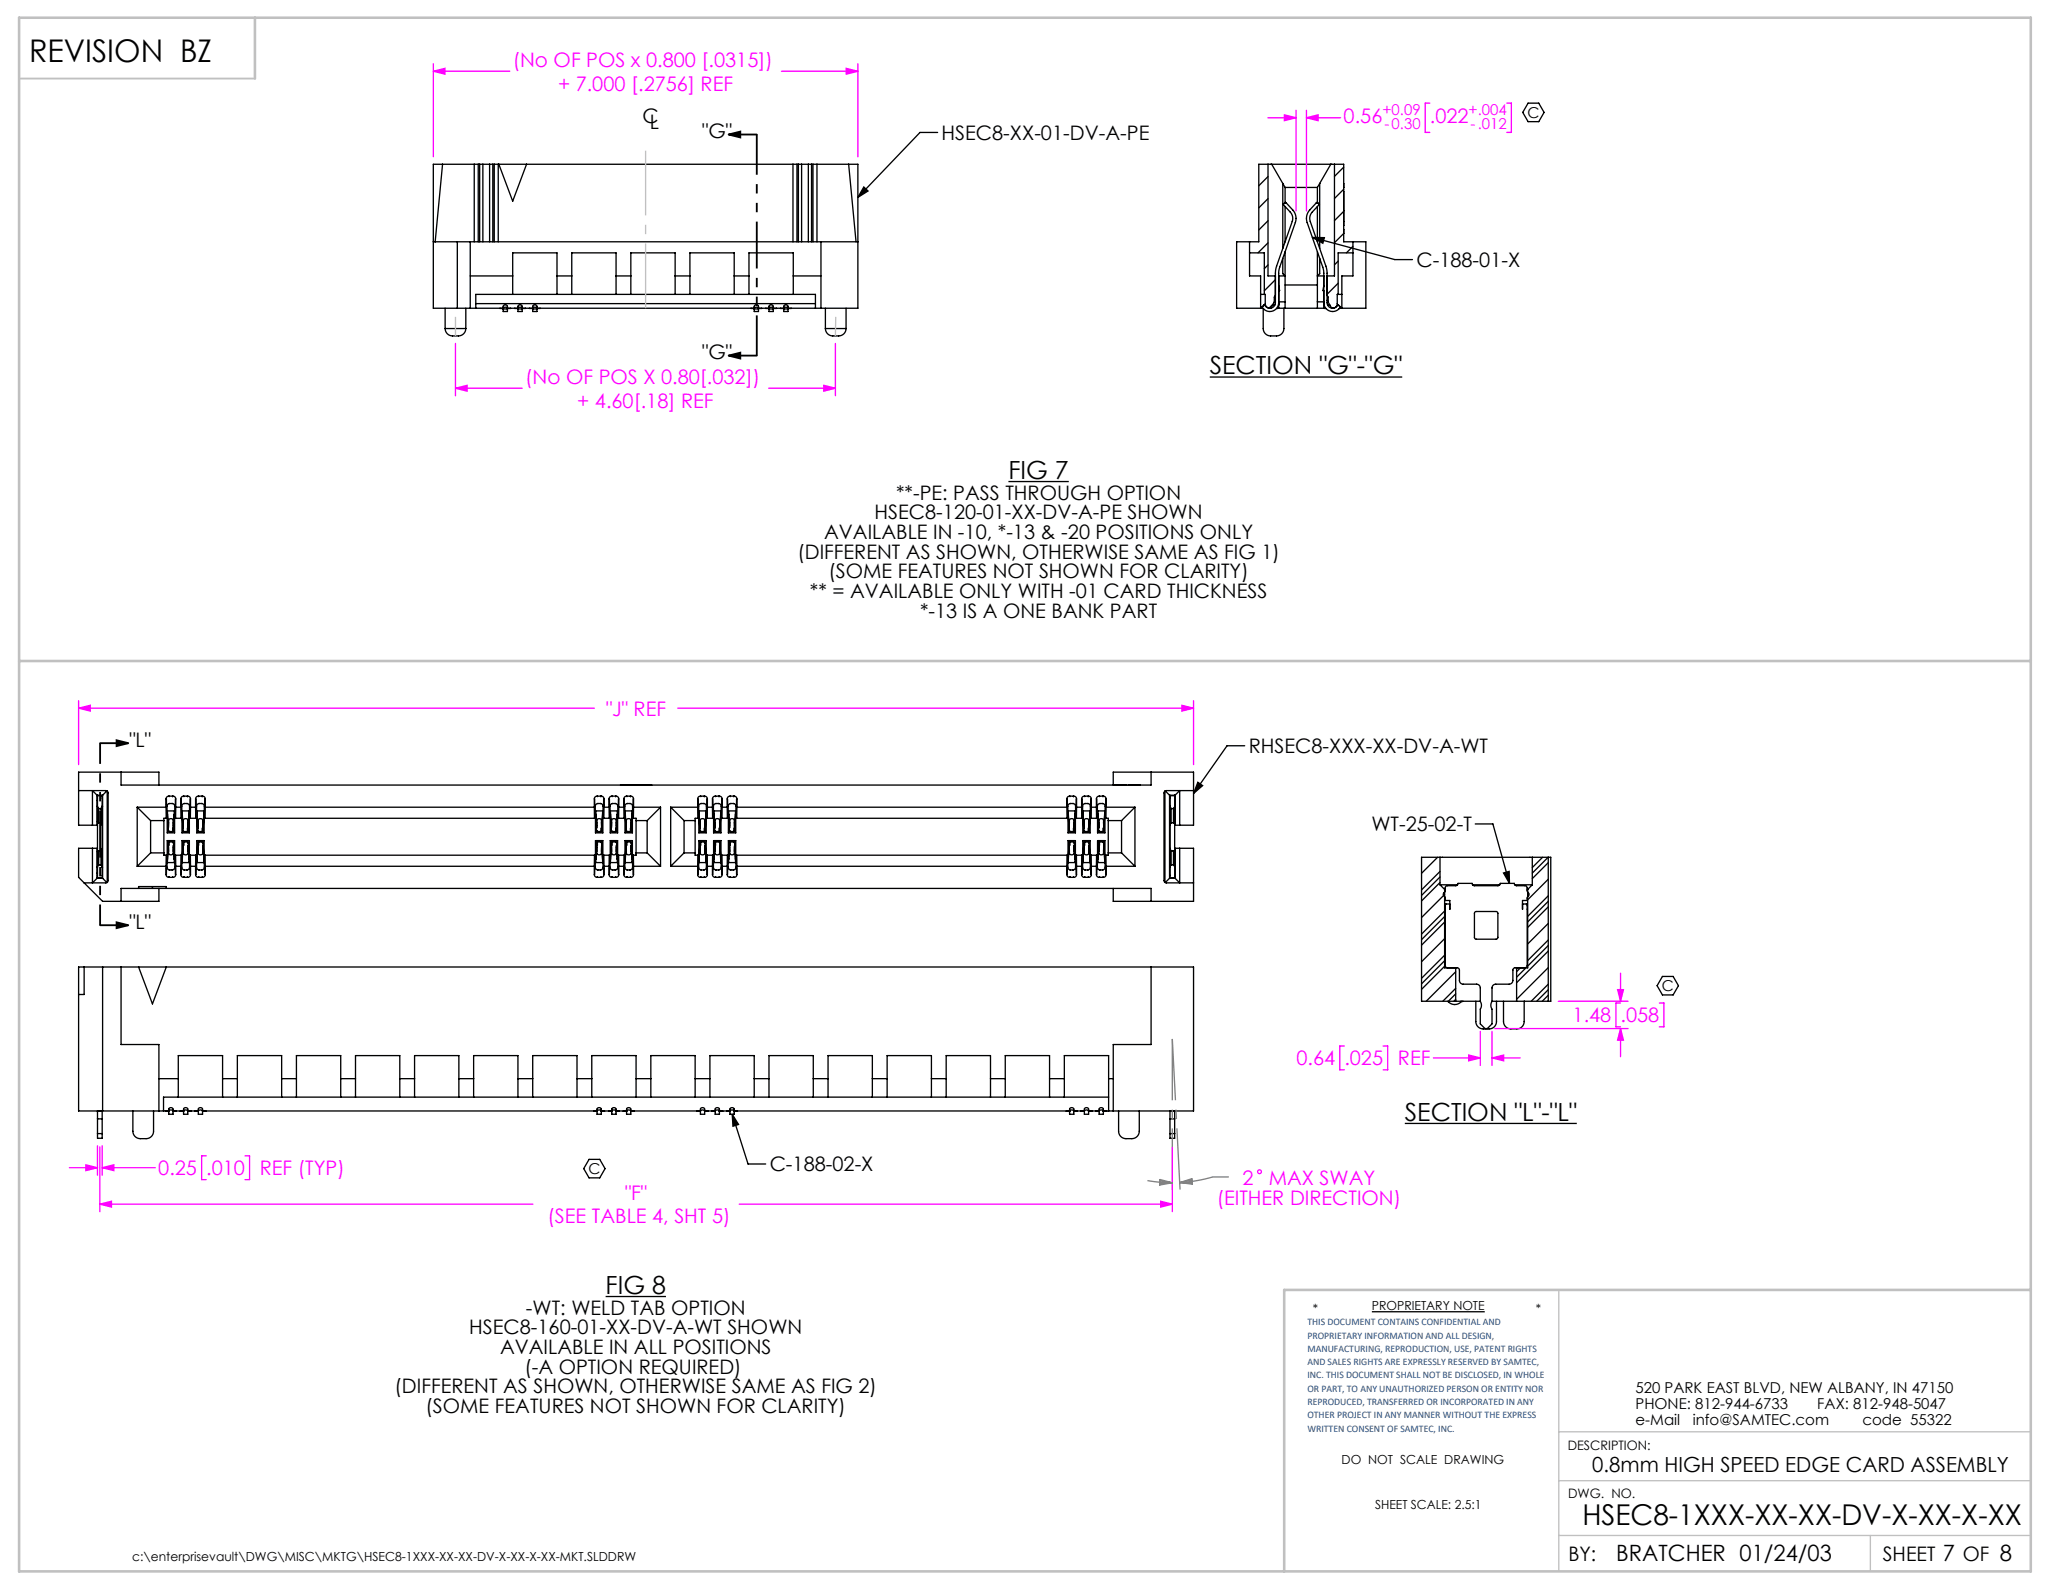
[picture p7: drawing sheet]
<svg xmlns="http://www.w3.org/2000/svg" width="279mm" height="216mm" viewBox="0 0 279 216" stroke-linecap="round" stroke-linejoin="round" font-family="sans-serif">
<path d="M0 0h279.4v215.9h-279.4z" fill="none" stroke="#fff" stroke-width=".18"/>
<g fill="none" stroke="#000" stroke-width=".18">
<path d="M127 17.9h-2.4l-8.4 8.8M207 14h1.4l.7 1.2-.7 1.3h-1.4l-.8-1.3zM58.7 32.7h57.5M59.9 22.2l-1 10.5M61.9 32.7v9M63.7 32.7v9M63.7 37.4h5.7M64.2 22.2h.6M64.2 22.2h-5.5v19.5h9.4M64.2 22.2v10.5M64.8 22.2v10.5M64.8 22.2h.2"/>
<path d="M65 22.2h.4M65 22.2v10.5M65.4 22.2h.9M65.4 22.2v10.5M66.3 22.2h.4M66.3 22.2v10.5M66.7 22.2h.2M66.7 22.2v10.5M66.9 22.2h.6M66.9 22.2v10.5M67.5 22.2v10.5M67.5 22.2h39.9"/>
<path d="M67.6 22.2l1.8 5 1.9-5M69.4 39.9v-5.7h6v5.7M75.4 37.4h2M77.4 39.9v-5.7h6v5.7M83.4 37.4h2M85.4 39.9v-5.7h6v5.7M91.4 37.4h2M93.4 39.9v-5.7h6v5.7M99.4 37.4h2M101.4 39.9v-5.7h6v5.7M107.4 22.2h.5M107.4 22.2v10.5"/>
<path d="M107.4 37.4h3.8M107.9 22.2h.2M107.9 22.2v10.5M108.1 22.2h.5M108.1 22.2v10.5M108.6 22.2h.9M108.6 22.2v10.5M109.5 22.2h.4M109.5 22.2v10.5M109.9 22.2h.2M109.9 22.2v10.5M110.1 22.2h.5"/>
<path d="M110.1 22.2v10.5M110.6 22.2h5.6v19.5h-9.5M110.6 22.2v10.5M111.2 32.7v9M114.9 22.2l1 10.5M117 25.3l.6 .6-1.4 .8zM169.2 32.7v4.7h1.5v4.3M169.2 34.2h2v5.7M170.7 39.9h.7v1.2a.64 .64 0 0 0 .7 .6l.5-.8M171.7 22.2h9M171.7 22.2h-1.2v10.5h-3v9h3.5M171.7 22.2v15.2h1"/>
<path d="M171.7 32.9l-1.3 1.3M171.7 35.9l-.5 .5M171.7 23.9l-1.2 1.3M171.7 26.9l-1.2 1.3M171.7 29.9l-1.2 1.3M172.2 22.2l1.8 3.2M172.7 40l-.1 .2v.7M172.7 37.9l-1.5 1.5M173.2 38.7l.1 .7h-.1M173.7 35v2.1l.3 .3h-.8M173.7 24.8v8.9M174 27.4l.2 .1"/>
<path d="M174 27.4l-.2 .3 .9 1a1.25 1.25 0 0 1 .3 1.3l-2.2 6.4-.1 4.6a.79 .79 0 0 1-.6 .8 .79 .79 0 0 1-.9-.5l-.3 .3a1.23 1.23 0 0 0 1.4 .5 1.23 1.23 0 0 0 .9-1.1M174 27.5h.2M174 25.4v2M174 28v4.8M174 34.1v7.6M174 25.4h4.4M174 38.6h4.4M174.2 27.5h.1M174.2 27.5l.9 .9a1.69 1.69 0 0 1 .3 1.7l-2.2 6.4v5.2l-.3 .1M177.7 32.2l11.2 3h2.4M177.7 32.2h1.7l-.2 .7zM178.3 27.5l-.9 .9a1.7 1.7 0 0 0-.4 1.7l2.2 6.4 .1 5.2 .3 .1"/>
<path d="M178.3 27.5h.1M178.4 25.4v2M178.4 28v4.8M178.4 34.1v7.6M178.4 27.5h-.1M178.4 27.4l-.1 .1M178.4 27.4l.3 .3-1 1a1.25 1.25 0 0 0-.2 1.3l2.2 6.4v4.6a.79 .79 0 0 0 .7 .7 .79 .79 0 0 0 .8-.4l.4 .3a1.23 1.23 0 0 1-1.4 .6 1.23 1.23 0 0 1-.9-1.2M178.7 35v2.1l-.3 .3h.9M178.7 24.8v8.9M179.3 38.7l-.1 .7h.1M179.7 40l.2 .2v.7M180.2 22.2l-1.8 3.2"/>
<path d="M180.7 22.2h1.3v10.5h3v9h-3.6M180.7 22.2v15.2h-1M181.2 35.4l-.5 .5M181.2 38.4l-1.5 1.5M181.7 39.9h-.6v1.2a.64 .64 0 0 1-.7 .6l-.7-1M182 22.6l-1.3 1.3M182 25.6l-1.3 1.3M182 28.6l-1.3 1.3M182 31.6l-1.3 1.3M182 24.9h.1M182 25.4h.1M182 28.5h.1"/>
<path d="M182 26h.1M182 31.1h.1M182 31.6h.1M182 30h.1M182 30.5h.1M183.2 33.4l-.8 .8M183.2 32.7v4.7h-1.5v4.3M183.2 34.2h-2v5.7M60.3 44.5a1.29 1.29 0 0 0 1.7 1 1.01 1.01 0 0 0 1.1-1M60.3 44.5h2.8M60.3 41.7v2.8M63.1 41.7v2.8"/>
<path d="M64.4 41.7v-1.8h46v1.8M64.4 41.1h46M67.7 41.7l.4 .1M68.1 41.8a.3 .3 0 0 1 .3-.2 .3 .3 0 0 1 .3 .2M68.1 41.8v-.3a.3 .3 0 0 1 .3-.2 .3 .3 0 0 1 .3 .2v.3M68.1 41.8v.4h.6v-.4M68.1 41.8h.6M68.7 41.7h1.4M69.2 41.7l-.5 .1M69.7 41.7l.4 .1M70.1 41.8a.3 .3 0 0 1 .3-.2 .3 .3 0 0 1 .3 .2M70.1 41.8v-.3a.3 .3 0 0 1 .3-.2 .3 .3 0 0 1 .3 .2v.3"/>
<path d="M70.1 41.8v.4h.6v-.4M70.1 41.8h.6M70.7 41.7h1.4M71.2 41.7l-.5 .1M71.7 41.7l.4 .1M72.1 41.8a.3 .3 0 0 1 .3-.2 .3 .3 0 0 1 .3 .2M72.1 41.8v-.3a.3 .3 0 0 1 .3-.2 .3 .3 0 0 1 .3 .2v.3M72.1 41.8v.4h.6v-.4M72.1 41.8h.6M72.7 41.7h29.4M73.2 41.7l-.5 .1M101.7 41.7l.4 .1"/>
<path d="M102.1 41.8a.3 .3 0 0 1 .3-.2 .3 .3 0 0 1 .3 .2M102.1 41.8v-.3a.3 .3 0 0 1 .3-.2 .3 .3 0 0 1 .3 .2v.3M102.1 41.8v.4h.6v-.4M102.1 41.8h.6M102.7 41.7h1.4M103.2 41.7l-.5 .1M103.7 41.7l.4 .1M104.1 41.8a.3 .3 0 0 1 .3-.2 .3 .3 0 0 1 .3 .2M104.1 41.8v-.3a.3 .3 0 0 1 .3-.2 .3 .3 0 0 1 .3 .2v.3M104.1 41.8v.4h.6v-.4M104.1 41.8h.6M104.7 41.7h1.4"/>
<path d="M105.2 41.7l-.5 .1M105.7 41.7l.4 .1M106.1 41.8a.3 .3 0 0 1 .3-.2 .3 .3 0 0 1 .3 .2M106.1 41.8v-.3a.3 .3 0 0 1 .3-.2 .3 .3 0 0 1 .3 .2v.3M106.1 41.8v.4h.6v-.4M106.1 41.8h.6M107.2 41.7l-.5 .1M111.8 44.5a1.29 1.29 0 0 0 1.7 1 1.01 1.01 0 0 0 1.1-1M111.8 44.5h2.8M111.8 41.7v2.8M114.6 41.7v2.8M163.8 51.1h26.1"/>
<path d="M172.4 41.3h.3M172.4 41.2l-.5 .5M172.7 40.7l-.1 .2M173.1 41.7h6.3M173.2 41.3h.1M173.2 40.9h.8M173.9 41.7v2.8a1.27 1.27 0 0 1-1.7 1 1.03 1.03 0 0 1-1.1-1v-2.7M178.4 40.9h.9M179.3 41.3h.1M179.8 41.3h.3M136.6 65.2h8.2M10.6 107.1h3.7l.3 .1v.2v11.9l-.1 .2-.2 .1h-2.9"/>
<path d="M12.5 114.9v4.7l.6-.6M13.1 109.2l.3 .3M13.1 119v-4.1h-2.5v3.9l3.3 3.3h7.6v-1.8M13.1 107.7h.8M13.1 107.7l-.6-.6v4.7M13.1 119h.8M13.1 107.8h.7M13.1 118.9h.7M13.1 108.4h.1M13.1 118.3h.1M13.2 111.3v4.1M13.2 111.3l.1 .1h.1"/>
<path d="M13.2 107.7v3.6M13.2 115.4v3.6M13.4 111.4h.3M13.4 115.3l-.1-.1-.1 .2M13.4 117.1l-.3 .4M13.4 109.5h.3M13.4 109.5v1.9M13.4 115.3v1.8M13.4 117.1h.3M13.7 111.4l.1 .3M13.7 115.2l-.3 .1M13.7 117.1l.2 .4"/>
<path d="M13.7 109.5v1.9M13.7 115.2v1.9M13.8 114.9l-.1 .3M13.8 107.8v11.1M13.8 107.7v.1M13.8 118.9v.1M13.9 109.2l-.2 .3M13.9 107.7v11.3M13.9 119l.6 .5M14.5 107.1l-.6 .6M14.5 107.2v12.3M16.4 104.6v1.7h139.5v-1.7"/>
<path d="M18.6 117.3h3.9M18.6 109.3h3.9M18.6 109.3v8M18.6 109.3l1.8 1.8M20.4 111.1h1.8M20.4 111.1v4.4M20.4 115.5l-1.8 1.8M20.4 115.5h1.8M21.5 106.3v-1.7h-10.9v7.2h2.5v-4.1M22.5 109.3v-1.1a.38 .38 0 0 1 .4-.4h.5a.37 .37 0 0 1 .4 .4v1.1M22.5 117.3v1.2a.38 .38 0 0 0 .4 .3h.5a.38 .38 0 0 0 .4-.3v-1.2M22.5 109.3v1.5"/>
<path d="M22.5 115.8v1.5M22.5 108.2v1M22.5 117.5v1M22.6 116.5v1.1l.4 .2M22.6 116.3v-2.4h1l.1 2.4M22.6 110.3h.1M22.6 109.8h1.1M22.6 116.8h1.1M22.6 110.4h.1M22.6 116.3h.1M22.6 110.4v-.1v.5h-.4v5h.4l.1 .6M22.6 110.4v2.4h1v-2.4"/>
<path d="M22.7 109.8l.1 2.4v-.4M22.7 110.2v.2M22.7 110.3l.1 2.1M22.8 112.4l.1 .2h.5M22.8 112.4l.1 .1M22.8 114.2l-.1 2.3M22.8 114.8v-.3l-.1 2.3M22.9 114h.5l.1 .2-.1-.1M22.9 114l-.1 .2M22.9 114v.5M22.9 107.8v.1M22.9 118.8h.1"/>
<path d="M22.9 108.8h.5M22.9 117.8h.5M23 108.8a.38 .38 0 0 0-.4 .4v1M23.3 108.8a.38 .38 0 0 1 .4 .4v1M23.4 112.2v.4M23.4 118.8h.1M23.4 107.8v.1M23.5 111.3v.8M23.5 114.6v.7M23.5 114.2l.1 2.6M23.5 114.6v1a.34 .34 0 0 1-.4 .2 .34 .34 0 0 1-.3-.2v-1M23.6 110.4h.1"/>
<path d="M23.6 116.3h.1M23.6 116.4h.1M23.6 110.3h.1M23.6 116.3v.2M23.6 110.3l-.1 2.2-.1 .1M23.6 110.2v.1M23.6 109.8l-.1 2.4v-1.1a.34 .34 0 0 0-.4-.2 .34 .34 0 0 0-.3 .2v1M23.7 116.4v1.1a.37 .37 0 0 1-.4 .3M23.7 115.8h.9v1.7l.2 .2 .2 .1M23.7 110.3l-.1 .1M23.7 117.5l.1 1M23.8 108.2l-.1 1"/>
<path d="M23.8 115.8v1.5M23.8 117.3h.7M23.8 109.3h.7M23.8 109.3v1.5M24.5 109.3v-1.1a.37 .37 0 0 1 .4-.4h.5a.37 .37 0 0 1 .4 .4v1.1M24.5 117.3v1.2a.38 .38 0 0 0 .4 .3h.5a.38 .38 0 0 0 .4-.3v-1.2M24.5 109.3v1.5M24.5 115.8v1.5M24.5 108.2v1M24.5 117.5v1M24.6 109.8h1.1M24.6 116.8h1.1"/>
<path d="M24.6 110.4h.1M24.6 116.3h.1M24.7 109.8l.1 2.4v-.4M24.7 110.2v.2M24.7 110.3l.1 2.2 .6 .1M24.7 110.3l-.1 2.5h1v-2.5M24.8 114.2l-.1 2.3M24.8 112.1v-1a.34 .34 0 0 1 .3-.2 .34 .34 0 0 1 .4 .2v1M24.8 114.6v1a.34 .34 0 0 0 .3 .2 .34 .34 0 0 0 .4-.2v-1M24.8 114.8v-.3l-.1 2.3M24.9 114h.5l.1 .2-.1-.1M24.9 114l-.1 .2"/>
<path d="M24.9 114v.5M24.9 107.8v.1M24.9 118.8h.1M24.9 108.8h.5M24.9 117.8h.5M25 108.8a.38 .38 0 0 0-.4 .4v1.6h-.9v-.5M25.3 108.8a.38 .38 0 0 1 .4 .4v1M25.4 112.2v.4M25.4 118.8h.1M25.4 107.8v.1M25.5 111.8v.3M25.5 114.2l.1 2.6"/>
<path d="M25.5 114.6v.2M25.6 110.4h.1M25.6 116.3h.1M25.6 116.4l.1-.6h.9l.1 .6M25.6 110.3l.1 .5h.9l.1-.5M25.6 116.3v.2M25.6 110.3l-.1 2.2-.1 .1M25.6 110.2v.1M25.6 109.8l-.1 2.3M25.6 116.4v-2.5h-1l.1 2.5M25.7 116.4v1.1a.37 .37 0 0 1-.4 .3M25.7 117.5l.1 1"/>
<path d="M25.8 108.2l-.1 1M25.8 115.8v1.5M25.8 117.3h.7M25.8 109.3h.7M25.8 109.3v1.5M26.5 109.3v-1.1a.37 .37 0 0 1 .4-.4h.5a.38 .38 0 0 1 .4 .4v1.1M26.5 117.3v1.2a.38 .38 0 0 0 .4 .3h.5a.38 .38 0 0 0 .4-.3v-1.2M26.5 109.3v1.5M26.5 115.8v1.5M26.5 108.2v1M26.5 117.5v1M26.6 116.4v1.1l.2 .2 .2 .1"/>
<path d="M26.6 109.8h1.1M26.6 116.8h1.1M26.6 116.4v-2.5h1v2.5M26.6 110.4h.1M26.6 116.3h.1M26.7 109.8l.1 2.4v-.4M26.7 110.2v.2M26.7 110.3l.1 2.1M26.8 112.4l.1 .2h.5M26.8 112.4l.1 .1M26.8 114.2l-.1 2.3M26.8 114.6v1a.34 .34 0 0 0 .3 .2 .34 .34 0 0 0 .4-.2v-1"/>
<path d="M26.8 114.8v-.3l-.1 2.3M26.8 112.1v-1a.34 .34 0 0 1 .3-.2 .34 .34 0 0 1 .4 .2v1M26.9 114h.5l.1 .2-.1-.1M26.9 114l-.1 .2M26.9 114v.5M26.9 107.8v.1M26.9 118.8h.1M26.9 108.8h.5M26.9 117.8h.5M27 108.8a.38 .38 0 0 0-.4 .4v1M27.3 108.8a.38 .38 0 0 1 .4 .4v1M27.4 112.2v.4"/>
<path d="M27.4 118.8h.1M27.4 107.8v.1M27.5 111.8v.3M27.5 114.2l.1 2.6M27.5 114.6v.2M27.6 110.4h.1M27.6 116.3h.1M27.6 110.3v2.5h-1v-2.5M27.6 116.3v.2M27.6 110.3l-.1 2.2-.1 .1M27.6 110.2v.1M27.6 109.8l-.1 2.3"/>
<path d="M27.7 116.4v1.1a.38 .38 0 0 1-.4 .3M27.7 115.8h52.9l.1 .6M27.7 117.5l.1 1M27.8 108.2l-.1 1M27.8 115.8v1.5M27.8 117.3h52.7M27.8 109.3h52.7M27.8 109.3v1.5M80.5 109.3v-1.1a.37 .37 0 0 1 .4-.4h.5a.38 .38 0 0 1 .4 .4v1.1M80.5 117.3v1.2a.38 .38 0 0 0 .4 .3h.5a.38 .38 0 0 0 .4-.3v-1.2M80.5 109.3v1.5M80.5 115.8v1.5"/>
<path d="M80.5 108.2v1M80.5 117.5v1M80.6 116.4v1.1l.2 .2 .2 .1M80.6 109.8h1.1M80.6 116.8h1.1M80.6 110.3v2.5h1v-2.5M80.6 116.4v-2.5h1v2.5M80.6 110.4h.1M80.6 116.3h.1M80.7 109.8l.1 2.4v-.4M80.7 110.2v.2M80.7 110.3l.1 2.1"/>
<path d="M80.7 110.3l-.1 .5h-52.9M80.8 112.4l.1 .2h.5M80.8 112.4l.1 .1M80.8 114.2l-.1 2.3M80.8 112.1v-1a.34 .34 0 0 1 .3-.2 .34 .34 0 0 1 .4 .2v1M80.8 114.6v1a.34 .34 0 0 0 .3 .2 .34 .34 0 0 0 .4-.2v-1M80.8 114.8v-.3l-.1 2.3M80.9 114h.5l.1 .2-.1-.1M80.9 114l-.1 .2M80.9 114v.5M80.9 107.8v.1M80.9 118.8h.1"/>
<path d="M80.9 108.8h.5M80.9 117.8h.5M81 108.8a.38 .38 0 0 0-.4 .4v1M81.3 108.8a.38 .38 0 0 1 .4 .4v1M81.4 112.2v.4M81.4 118.8h.1M81.4 107.8v.1M81.5 111.8v.3M81.5 114.8v-.3l.1 2.3M81.5 114.2l.1 2.2M81.6 110.4h.1M81.6 116.3h.1"/>
<path d="M81.6 116.4l.1-.6h.9l.1 .6M81.6 110.3l.1 .5h.9l.1-.5M81.6 116.3v.2M81.6 110.2v.1M81.6 109.8l-.1 2.7-.1 .1M81.7 116.4v1.1a.37 .37 0 0 1-.4 .3M81.7 117.5l.1 1M81.8 108.2l-.1 1M81.8 115.8v1.5M81.8 117.3h.7M81.8 109.3h.7M81.8 109.3v1.5"/>
<path d="M82.5 109.3v-1.1a.38 .38 0 0 1 .4-.4h.5a.37 .37 0 0 1 .4 .4v1.1M82.5 117.3v1.2a.38 .38 0 0 0 .4 .3h.5a.38 .38 0 0 0 .4-.3v-1.2M82.5 109.3v1.5M82.5 115.8v1.5M82.5 108.2v1M82.5 117.5v1M82.6 116.4v1.1l.2 .2 .2 .1M82.6 109.8h1.1M82.6 116.8h1.1M82.6 110.3v2.5h1v-2.5M82.6 116.4v-2.5h1v2.5M82.6 110.4h.1"/>
<path d="M82.6 116.3h.1M82.7 109.8l.1 2.4v-1.1a.34 .34 0 0 1 .3-.2 .34 .34 0 0 1 .4 .2v1.1v-.4M82.7 110.2v.2M82.7 110.3l.1 2.1M82.8 112.4l.1 .2h.5M82.8 112.4l.1 .1M82.8 114.2l-.1 2.3M82.8 114.6v1a.34 .34 0 0 0 .3 .2 .34 .34 0 0 0 .4-.2v-1M82.8 114.8v-.3l-.1 2.3M82.8 111.3v.8M82.9 114h.5l.1 .2M82.9 114l-.1 .2"/>
<path d="M82.9 114v.5M82.9 107.8v.1M82.9 118.8h.1M82.9 108.8h.5M82.9 117.8h.5M83 108.8a.38 .38 0 0 0-.4 .4v1M83.3 108.8a.38 .38 0 0 1 .4 .4v1M83.4 112.2v.4M83.4 118.8h.1M83.4 107.8v.1M83.5 114.8v-.3l.1 2.3M83.5 114.2l.1 2.2"/>
<path d="M83.6 116.4l.1-.6h.9l.1 .6M83.6 110.4h.1M83.6 116.3h.1M83.6 110.3l.1 .5h.9M83.6 116.3v.2M83.6 110.2v.1M83.6 109.8l-.1 2.7-.1 .1M83.7 116.4v1.1a.38 .38 0 0 1-.4 .3M83.7 117.5l.1 1M83.8 108.2l-.1 1M83.8 115.8v1.5M83.8 117.3h.7"/>
<path d="M83.8 109.3h.7M83.8 109.3v1.5M84 106.3h4.3M84.5 109.3v-1.1a.38 .38 0 0 1 .4-.4h.5a.37 .37 0 0 1 .4 .4v1.1M84.5 117.3v1.2a.38 .38 0 0 0 .4 .3h.5a.38 .38 0 0 0 .4-.3v-1.2M84.5 109.3v1.5M84.5 115.8v1.5M84.5 108.2v1M84.5 117.5v1M84.6 116.4v1.1l.2 .2 .2 .1M84.6 110.3h.1M84.6 109.8h1.1"/>
<path d="M84.6 116.8h1.1M84.6 116.4v-2.5h1v2.5M84.6 110.4h.1M84.6 116.3h.1M84.7 109.8l.1 2.4v-1.1a.34 .34 0 0 1 .3-.2 .34 .34 0 0 1 .4 .2v1.1v-.4M84.7 110.2v.2M84.7 110.3l.1 2.1M84.8 112.4l.1 .2h.5M84.8 112.4l.1 .1M84.8 114.2l-.1 2.3M84.8 114.6v1a.34 .34 0 0 0 .3 .2 .34 .34 0 0 0 .4-.2v-1M84.8 114.8v-.3l-.1 2.3"/>
<path d="M84.8 111.3v.8M84.9 114h.5l.1 .2-.1-.1M84.9 114l-.1 .2M84.9 114v.5M84.9 107.8v.1M84.9 118.8h.1M84.9 108.8h.5M84.9 117.8h.5M85 108.8a.38 .38 0 0 0-.4 .4v1M85.3 108.8a.38 .38 0 0 1 .4 .4v1M85.4 112.2v.4M85.4 118.8h.1"/>
<path d="M85.4 107.8v.1M85.5 114.8v-.3l.1 2.3M85.5 114.2l.1 2.2M85.6 110.4h.1M85.6 116.3h.1M85.6 110.3v2.5h-1v-2.5M85.6 116.3v.2M85.6 110.2v.1M85.6 109.8l-.1 2.7-.1 .1M85.7 116.4v1.1a.37 .37 0 0 1-.4 .3M85.7 110.8h.4v5h-.4M85.7 117.5l.1 1"/>
<path d="M85.8 108.2l-.1 1M85.8 115.8v1.5M85.8 117.3h3.7M85.8 109.3h3.7M85.8 109.3v1.5M86.1 111.1h1.5M86.1 115.5h1.5M87.6 115.5l1.9 1.8M87.6 111.1v4.4M89.5 109.3v8M89.5 109.3l-1.9 1.8M90.8 117.3h3.7"/>
<path d="M90.8 109.3h3.7M90.8 109.3v8M90.8 109.3l1.8 1.8M92.6 111.1h1.5M92.6 111.1v4.4M92.6 115.5l-1.8 1.8M92.6 115.5h1.5M94.5 117.3v1.2a.38 .38 0 0 0 .4 .3h.5a.38 .38 0 0 0 .4-.3v-1.2M94.5 109.3v-1.1a.37 .37 0 0 1 .4-.4h.5a.38 .38 0 0 1 .4 .4v1.1M94.5 109.3v1.5M94.5 115.8v1.5M94.5 108.2v1"/>
<path d="M94.5 117.5v1M94.6 116.8h1.1v.7a.37 .37 0 0 1-.4 .3M94.6 116.4v1.1l.2 .2 .2 .1M94.6 110.8h-.5v5h.5M94.6 110.4h.1M94.6 116.3h.1M94.7 109.8l.1 2.4v-.4M94.7 110.2v.2M94.7 110.3l.1 2.1M94.7 116.3v.2M94.7 110.3l-.1 2.5h1v-2.5M94.8 112.4l.1 .2h.5"/>
<path d="M94.8 112.4l.1 .1M94.8 114.6v1a.34 .34 0 0 0 .3 .2 .34 .34 0 0 0 .4-.2v-1M94.8 114.2l-.1 2.6M94.8 112.1v-1a.34 .34 0 0 1 .3-.2 .34 .34 0 0 1 .4 .2v1M94.8 114.6v.7M94.9 114h.5l.1 .2-.1-.1M94.9 114l-.1 .2M94.9 114v.5M94.9 107.8v.1M94.9 118.8h.1M94.9 108.8h.5M94.9 117.8h.5"/>
<path d="M95 108.8a.38 .38 0 0 0-.4 .4v1M95.3 108.8a.38 .38 0 0 1 .4 .4v.6h-1.1M95.4 112.2v.4M95.4 118.8h.1M95.4 107.8v.1M95.5 111.8v.3M95.5 114.8v-.3l.1 2.3M95.5 114.2l.1 2.2M95.6 110.4h.1M95.6 116.3h.1M95.6 110.3l.1 .5h.9M95.6 116.3v.2"/>
<path d="M95.6 110.2v.1M95.6 109.8l-.1 2.7-.1 .1M95.6 116.4v-2.5h-1l.1 2.5M95.7 109.8v.1M95.7 116.7v.1M95.7 109.9v.3M95.7 116.4v.3M95.7 117.5l.1 1M95.8 108.2l-.1 1M95.8 115.8v1.5M95.8 117.3h.7M95.8 109.3h.7"/>
<path d="M95.8 109.3v1.5M96.5 117.3v1.2a.38 .38 0 0 0 .4 .3h.5a.38 .38 0 0 0 .4-.3v-1.2M96.5 109.3v-1.1a.38 .38 0 0 1 .4-.4h.5a.37 .37 0 0 1 .4 .4v1.1M96.5 109.3v1.5M96.5 115.8v1.5M96.5 108.2v1M96.5 117.5v1M96.6 116.4v1.1l.2 .2 .2 .1M96.6 115.8h-.9l-.1 .6M96.6 109.8h1.1M96.6 116.8h1.1M96.6 110.4h.1"/>
<path d="M96.6 116.3h.1M96.7 109.8l.1 2.3M96.7 110.2v.2M96.7 110.3l.1 2.1M96.7 116.3v.2M96.7 116.4l-.1-2.5h1v2.5M96.7 110.3l-.1 2.5h1v-2.5M96.8 112.4l.1 .2h.5M96.8 112.4l.1 .1M96.8 114.6v1a.34 .34 0 0 0 .3 .2 .34 .34 0 0 0 .4-.2v-1.1l.1 2.3 .1-.1M96.8 114.2l-.1 2.6M96.8 112.1v-1a.34 .34 0 0 1 .3-.2 .34 .34 0 0 1 .4 .2v1"/>
<path d="M96.8 111.8v.3M96.8 114.6v.7M96.9 114h.5l.1 .2M96.9 114l-.1 .2M96.9 114v.5M96.9 107.8v.1M96.9 118.8h.1M96.9 108.8h.5M96.9 117.8h.5M97 108.8a.38 .38 0 0 0-.4 .4v1M97.3 108.8a.38 .38 0 0 1 .4 .4v1.6h.9M97.4 112.2v.4"/>
<path d="M97.4 118.8h.1M97.4 107.8v.1M97.5 111.8v.3M97.5 114.6v.7M97.5 114.2l.1 2.2M97.6 110.4h.1M97.6 116.3h.1M97.6 116.3v.2M97.6 110.2v.1M97.7 109.9l-.1-.1-.1 2.7-.1 .1M97.7 117.5l.1 1M97.8 108.2l-.1 1"/>
<path d="M97.8 115.8v1.5M97.8 117.3h.7M97.8 109.3h.7M97.8 109.3v1.5M98.5 117.3v1.2a.38 .38 0 0 0 .4 .3h.5a.38 .38 0 0 0 .4-.3v-1.2M98.5 109.3v-1.1a.38 .38 0 0 1 .4-.4h.5a.37 .37 0 0 1 .4 .4v1.1M98.5 109.3v1.5M98.5 115.8v1.5M98.5 108.2v1M98.5 117.5v1M98.6 115.8h-.9v1.7a.38 .38 0 0 1-.4 .3M98.6 116.4v1.1l.2 .2 .2 .1"/>
<path d="M98.6 109.8h1.1M98.6 116.8h1.1M98.6 110.4h.1M98.6 116.3h.1M98.7 109.8l.1 2.3M98.7 110.2v.2M98.7 110.3l.1 2.1M98.7 116.3v.2M98.7 110.3l-.1 2.5h1v-2.5M98.8 112.4l.1 .2h.5M98.8 112.4l.1 .1M98.8 114.6v.2"/>
<path d="M98.8 114.2l-.1 2.6M98.8 112.1v-1a.34 .34 0 0 1 .3-.2 .34 .34 0 0 1 .4 .2v1M98.8 111.8v.3M98.8 114.6v1a.34 .34 0 0 0 .3 .2 .34 .34 0 0 0 .4-.2v-1.1l.1 2.3M98.9 114h.5l.1 .2-.1-.1M98.9 114l-.1 .2M98.9 114v.5M98.9 107.8v.1M98.9 118.8h.1M98.9 108.8h.5M98.9 117.8h.5M99 108.8a.38 .38 0 0 0-.4 .4v1"/>
<path d="M99.3 108.8a.38 .38 0 0 1 .4 .4v1M99.4 112.2v.4M99.4 118.8h.1M99.4 107.8v.1M99.5 111.3v.8M99.5 114.6v.7M99.5 114.2l.1 2.2M99.6 110.4h.1M99.6 116.3h.1M99.6 116.4l.1-.6h44.9l.1 .6M99.6 110.3l.1 .5h44.9l.1-.5M99.6 116.3v.2"/>
<path d="M99.6 110.2v.1M99.6 109.8l-.1 2.7-.1 .1M99.6 116.4v-2.5h-1l.1 2.5M99.7 116.4v1.1a.37 .37 0 0 1-.4 .3M99.7 117.5l.1 1M99.8 108.2l-.1 1M99.8 115.8v1.5M99.8 117.3h44.7M99.8 109.3h44.7M99.8 109.3v1.5M144.5 117.3v1.2a.38 .38 0 0 0 .4 .3h.5a.38 .38 0 0 0 .4-.3v-1.2M144.5 109.3v-1.2l.1-.2 .3-.1h.6l.3 .2v1.3"/>
<path d="M144.5 109.3v1.5M144.5 115.8v1.5M144.5 108.2v1M144.5 117.5v1M144.6 109.9v.3M144.6 116.4v.3M144.6 109.9l.1-.1 .1 2.4v-.4M144.6 116.4v-2.5h1v2.5M144.6 110.4h.1M144.6 116.3h.1M144.7 110.2v.2M144.7 110.3l.1 2.1"/>
<path d="M144.7 116.3v.2M144.8 112.4l.1 .2h.5M144.8 112.4l.1 .1M144.8 114.6v.2M144.8 114.2l-.1 2.6-.1-.1M144.8 114.6v1a.34 .34 0 0 0 .3 .2 .34 .34 0 0 0 .4-.2v-1M144.9 114h.5l.1 .2-.1-.1M144.9 114l-.1 .2M144.9 114v.5M144.9 107.8v.1M144.9 118.8h.1M144.9 108.8h.5"/>
<path d="M144.9 117.8h.5M145 108.8a.38 .38 0 0 0-.4 .4v.6h1.1M145.3 108.8l.2 .1 .2 .2v1.1M145.4 112.2v.4M145.4 118.8h.1M145.4 107.8v.1M145.5 111.3v.8M145.5 114.8v-.3l.1 2.3M145.5 114.2l.1 2.2M145.6 110.4h.1M145.6 116.3h.1M145.6 110.3v2.5h-1v-2.5"/>
<path d="M145.6 116.3v.2M145.6 110.3l-.1 2.2-.1 .1M145.6 110.2v.1M145.6 109.8l-.1 2.4v-1.1a.34 .34 0 0 0-.4-.2 .34 .34 0 0 0-.3 .2v1M145.7 116.4v1.1a.38 .38 0 0 1-.4 .3M145.7 116.8h-1.1v.7a.38 .38 0 0 0 .4 .3M145.7 115.8h.9l.1 .6M145.7 117.5l.1 1M145.8 108.2l-.1 1M145.8 115.8v1.5M145.8 117.3h.7M145.8 109.3h.7"/>
<path d="M145.8 109.3v1.5M146.5 117.3v1.2a.38 .38 0 0 0 .4 .3h.5a.38 .38 0 0 0 .4-.3v-1.2M146.5 109.3v-1.2l.1-.2 .3-.1h.6l.3 .2v1.3M146.5 109.3v1.5M146.5 115.8v1.5M146.5 108.2v1M146.5 117.5v1M146.6 109.9v.3M146.6 116.4v.3M146.6 109.8v.1M146.6 116.7v.1M146.6 116.4v-2.5h1v2.5"/>
<path d="M146.6 110.4h.1M146.6 116.3h.1M146.7 109.8l.1 2.4M146.7 110.2v.2M146.7 110.3l.1 2.1M146.7 116.3v.2M146.7 110.3l-.1 .5h-.9M146.8 112.4l.1 .2h.5M146.8 112.4l.1 .1M146.8 114.2l-.1 2.6M146.8 114.5v.1M146.8 114.5v.3"/>
<path d="M146.8 111.8v.4M146.8 114.6v1a.34 .34 0 0 0 .3 .2 .34 .34 0 0 0 .4-.2v-1M146.9 114h.5l.1 .2M146.9 114l-.1 .2M146.9 114v.5M146.9 107.8v.1M146.9 118.8h.1M146.9 108.8h.5M146.9 117.8h.5M147 108.8a.38 .38 0 0 0-.4 .4v.6h1.1M147.3 108.8l.2 .1 .2 .2v1.1M147.4 112.2v.4"/>
<path d="M147.4 118.8h.1M147.4 107.8v.1M147.5 111.3v.8M147.5 114.8v-.3l.1 2.3M147.5 114.2l.1 2.2M147.6 110.4h.1M147.6 116.3h.1M147.6 110.3v2.5h-1v-2.5M147.6 116.3v.2M147.6 110.3l-.1 2.2-.1 .1M147.6 110.2v.1M147.6 109.8l-.1 2.4v-1.1a.34 .34 0 0 0-.4-.2 .34 .34 0 0 0-.3 .2v1"/>
<path d="M147.7 116.4v1.1a.37 .37 0 0 1-.4 .3M147.7 116.8h-1.1v.7a.37 .37 0 0 0 .4 .3M147.7 115.8h.9l.1 .6M147.7 110.8h.9M147.7 117.5l.1 1M147.8 108.2l-.1 1M147.8 115.8v1.5M147.8 117.3h.7M147.8 109.3h.7M147.8 109.3v1.5M148.5 117.3v1.2a.38 .38 0 0 0 .4 .3h.5a.38 .38 0 0 0 .4-.3v-1.2M148.5 109.3v-1.2l.1-.2 .3-.1h.6l.3 .2v1.3"/>
<path d="M148.5 109.3v1.5M148.5 115.8v1.5M148.5 108.2v1M148.5 117.5v1M148.6 116.4v1.1a.37 .37 0 0 0 .4 .3M148.6 110.3h.1M148.6 109.8h1.1M148.6 116.8h1.1M148.6 109.8v.1M148.6 116.7v.1M148.6 116.4v-2.5h1v2.5M148.6 110.4h.1"/>
<path d="M148.6 116.3h.1M148.7 109.8l.1 2.4v-.4M148.7 110.2v.2M148.7 110.3l.1 2.1M148.7 116.3v.2M148.8 114.6v.2M148.8 112.4l.1 .2h.5M148.8 112.4l.1 .1M148.8 114.2l-.1 2.6M148.8 114.6v1a.34 .34 0 0 0 .3 .2 .34 .34 0 0 0 .4-.2v-1M148.8 112.1v-1a.34 .34 0 0 1 .3-.2 .34 .34 0 0 1 .4 .2v1M148.9 114h.5l.1 .2-.1-.1"/>
<path d="M148.9 114l-.1 .2M148.9 114v.5M148.9 107.8v.1M148.9 118.8h.1M148.9 108.8h.5M148.9 117.8h.5M149 108.8a.38 .38 0 0 0-.4 .4v1M149.3 108.8l.2 .1 .2 .2v1.1M149.4 112.2v.4M149.4 118.8h.1M149.4 107.8v.1M149.5 114.8v-.3l.1 2.3"/>
<path d="M149.5 114.2l.1 2.2M149.6 110.4h.1M149.6 116.3h.1M149.6 110.3v2.5h-1v-2.5M149.6 116.3v.2M149.6 110.3l-.1 2.2-.1 .1M149.6 110.2v.1M149.6 109.8l-.1 2.4v-.4M149.7 116.4v1.1a.37 .37 0 0 1-.4 .3M149.7 110.8h.4v5h-.4M149.7 117.5l.1 1M149.8 108.2l-.1 1"/>
<path d="M149.8 115.8v1.5M149.8 117.3h3.9M149.8 109.3h3.9M149.8 109.3v1.5M150.1 111.1h1.8M150.1 115.5h1.8M150.8 106.3v-1.7h10.8v7.2h-2.5v-4.1M151.7 106.3h-.8M151.7 106.3h.9M151.7 106.3h.1M151.9 111.1v4.4M151.9 115.5l1.8 1.8"/>
<path d="M153.1 106.3h-.3M153.2 106.3h1.2M153.4 106.3h.1M153.7 109.3v8M153.7 109.3l-1.8 1.8M157.8 107.2v12.3M157.8 107.1l.6 .6M158.4 109.2l.2 .3M158.4 107.7h.7M158.4 107.7v11.3M158.4 119l-.6 .5M158.4 119h.7"/>
<path d="M158.5 114.9l.1 .3M158.5 107.8v11.1M158.5 107.7v.1M158.5 118.9v.1M158.5 107.8h.6M158.5 118.9h.6M158.6 111.4l-.1 .3M158.6 115.2l.3 .1M158.6 117.1l-.2 .4M158.6 109.5h.3M158.6 117.1h.3M158.6 109.5v1.9"/>
<path d="M158.6 115.2v1.9M158.9 111.4h-.3M158.9 115.3l.1-.1 .1 .2M158.9 117.1l.2 .4M158.9 109.5v1.9M158.9 115.3v1.8M159.1 111.3l-.1 .1h-.1M159.1 111.3v4.1M159.1 107.7v3.6M159.1 115.4v3.6M159.1 108.4h.1M159.1 118.3h.1"/>
<path d="M159.1 109.2l-.2 .3M159.1 119v-4.1h2.5v7.2h-10.8v-1.8M159.1 107.7l.7-.6v4.7M159.8 114.9v4.7l-.7-.6M161.6 107.1h-3.6l-.3 .1-.1 .2 .1 12 .3 .2h3.6M162.2 106l.7 .4-1.3 1.1zM168.6 101h-2.4l-4.6 6.5M194.7 116.1l-2.2 2.2M195 116.1h12.5M195 119.8h2.4M195 116.1h-2.5v19.5h8M195 116.1v3.7"/>
<path d="M195 119.8l.7 .7M195 119.5l-2.5 2.5M195 118.8l-2.5 2.5M195 118l-2.5 2.5M199.4 119.8h3.7M199.8 111.6h2.4l2.2 8M203.6 118.2l.8-.2v1.6zM205.1 119.8h2.4M207.5 119.8l-.6 .7M207.5 116.1v3.7M207.5 116.1h2.5v19.5h-7.9M208.9 116.1l-1.4 1.4"/>
<path d="M209.7 116.1l-2.2 2.2M209.7 116.1v19.5M209.7 116.8l-2.2 2.2M209.7 119.1l-2.8 2.8M11.4 131v3.7h-.8M13.9 131v19.5M16.4 122.1v-1.8h139.5v1.8M16.4 131v10.5h5.1v9M18.8 120.3v-.2h3.7v.2M18.8 131l1.8 5 1.9-5M20.6 120.1v.2M155.9 131v10.5h-5.1v9"/>
<path d="M195.7 120.5v10.6h1.5v4.5M195.7 120.5h.1M195.7 130.9l-3.2 3.1M195.7 130.1l-3.2 3.2M195.7 129.4l-3.2 3.1M195.7 124.9l-3.2 3.1M195.7 124.1l-3.2 3.2M195.7 123.4l-3.2 3.1M195.7 121.2l-3.2 3.1M195.7 127.1l-3.2 3.2M196.1 135.6l.2 .2a1.19 1.19 0 0 0 1.6-.2M196.3 122.4h-.5l-.1 .3v8.1l.3 .3h1.3l.3 .1 .1 .2v1.4a.51 .51 0 0 0 .5 .5h1.8a.51 .51 0 0 1 .5 .5v1.8a.95 .95 0 0 1 0 1.1v2l.6 .6h.3l.7-.6v-2a.95 .95 0 0 1 0-1.1v-1.8a.51 .51 0 0 1 .5-.5h1.8a.51 .51 0 0 0 .5-.5v-1.4l.1-.2 .2-.1h1.4l.2-.3v-8.1l-.1-.3h-.5"/>
<path d="M196.3 123.1h.1M196.4 123.1v-1.1h-.7v-.4l-.2-.4 .2-.5v-.5l.3-.2h1.2l.2-.1 .1-.3h1.9l.1 .3 .2 .1h3.2l.2-.1 .1-.3h1.9l.1 .3 .1 .1h1.3l.2 .2v.5l.3 .5-.3 .4v.4h-.6v1.1M197.2 135.4l-.3 .2M197.2 134.6l-1 1M197.2 133.9l-1.8 1.7M197.2 131.6l-4 4M197.9 135.6h.2M199.8 123.5h.1h2.7h.2l.1 .2v3.3l-.1 .1-.2 .1h-2.7l-.1-.1-.1-.1v-3.3zM199.9 135.6v2.8a1.29 1.29 0 0 0 1.7 1 1.01 1.01 0 0 0 1.1-1v-2.8M203.6 135.6v2.8a1.29 1.29 0 0 0 1.7 1 1.01 1.01 0 0 0 1.1-1v-2.8M205.9 131.1l-.5 .5M206.2 123.1h.1"/>
<path d="M206.5 135.6l-.1 .1M206.7 131.1l-1.3 1.3M206.8 120.5h.1M206.9 120.5v10.6h-1.5v4.5M209.7 131.1l-4.3 4.2M209.7 122.8l-2.8 2.8M209.7 128.8l-4.3 4.3M209.7 134.8l-.8 .8M209.7 122.1l-2.8 2.8M209.7 128.1l-2.8 2.8M209.7 134.1l-1.6 1.5M209.7 121.3l-2.8 2.8"/>
<path d="M209.7 127.3l-2.8 2.8M209.7 133.3l-2.3 2.3M209.7 125.1l-2.8 2.8M225.2 132.3h1.4l.7 1.2-.7 1.3h-1.4l-.8-1.3zM13.2 150.5v1M13.2 150.5h.1M13.2 151.5v2.7h.6v-2.7M13.2 150.5h.6M13.2 151.5h.6M13.2 153.5h.6M13.8 150.5v1M13.8 150.5h.1"/>
<path d="M18 150.5v2.7a1.29 1.29 0 0 0 1.7 1 1.01 1.01 0 0 0 1.1-1v-2.7M21.5 146.1h2.6M22.4 150.5h.5M22.9 150.5a.31 .31 0 0 1 .2-.2 .31 .31 0 0 1 .3 .2M22.9 150.5h-12.3v-19.5h151v19.5h-12.2M22.9 150.1l.2-.1 .3 .1v.8h-.5v-.7zM23.4 150.5h1.5M23.9 150.5h-.5M24.1 148.6v-5.6h6v5.6M24.4 150.5h.5M24.9 150.5a.31 .31 0 0 1 .2-.2 .31 .31 0 0 1 .3 .2M24.9 150.1l.2-.1 .3 .1v.8h-.5v-.7z"/>
<path d="M25.4 150.5h1.5M25.9 150.5h-.5M26.4 150.5h.5M26.9 150.5a.31 .31 0 0 1 .2-.2 .31 .31 0 0 1 .3 .2M26.9 150.1l.2-.1 .3 .1v.8h-.5v-.7zM27.4 150.5h53.5M27.9 150.5h-.5M30.1 146.1h2M32.1 148.6v-5.6h6v5.6M38.1 146.1h2M40.1 148.6v-5.6h6v5.6M46.1 146.1h2"/>
<path d="M48.1 148.6v-5.6h6v5.6M54.1 146.1h2M56.1 148.6v-5.6h6v5.6M62.1 146.1h2M64.1 148.6v-5.6h6v5.6M70.1 146.1h2M72.1 148.6v-5.6h6v5.6M78.1 146.1h2M79.8 157h1.4l.7 1.3-.7 1.2h-1.4l-.7-1.2zM80.1 148.6v-5.6h6v5.6M80.4 150.5h.5M80.9 150.5a.31 .31 0 0 1 .2-.2 .31 .31 0 0 1 .3 .2"/>
<path d="M80.9 150.1l.2-.1 .3 .1v.8h-.5v-.7zM81.4 150.5h1.5M81.9 150.5h-.5M82.4 150.5h.5M82.9 150.5a.31 .31 0 0 1 .2-.2 .31 .31 0 0 1 .3 .2M82.9 150.1l.2-.1 .3 .1v.8h-.5v-.7zM83.4 150.5h1.5M83.9 150.5h-.5M84.4 150.5h.5M84.9 150.5a.3 .3 0 0 1 .2-.2 .3 .3 0 0 1 .3 .2M84.9 150.1l.2-.1 .3 .1v.8h-.5v-.7zM85.4 150.5h9.5"/>
<path d="M85.9 150.5h-.5M86.1 146.1h2M88.1 148.6v-5.6h6v5.6M94.1 146.1h2M94.4 150.5h.5M94.9 150.5a.31 .31 0 0 1 .2-.2 .31 .31 0 0 1 .3 .2M94.9 150.1l.2-.1 .3 .1v.8h-.5v-.7zM95.4 150.5h1.5M95.9 150.5h-.5M96.1 148.6v-5.6h6v5.6M96.4 150.5h.5M96.9 150.5a.31 .31 0 0 1 .2-.2 .31 .31 0 0 1 .3 .2"/>
<path d="M96.9 150.1l.2-.1 .3 .1v.8h-.5v-.7zM97.4 150.5h1.5M97.9 150.5h-.5M98.4 150.5h.5M98.9 150.5a.3 .3 0 0 1 .2-.2 .3 .3 0 0 1 .3 .2M98.9 150.1l.2-.1 .3 .1v.8h-.5v-.7zM99.2 150.9l2.1 6.8h2.4M99.2 150.9l.8 1.4-.7 .2zM99.4 150.5h45.5M99.9 150.5h-.5M102.1 146.1h2M104.1 148.6v-5.6h6v5.6"/>
<path d="M110.1 146.1h2M112.1 148.6v-5.6h6v5.6M118.1 146.1h2M120.1 148.6v-5.6h6v5.6M126.1 146.1h2M128.1 148.6v-5.6h6v5.6M134.1 146.1h2M136.1 148.6v-5.6h6v5.6M142.1 146.1h2M144.1 148.6v-5.6h6v7.5M144.4 150.5h.5M144.9 150.5a.31 .31 0 0 1 .2-.2 .31 .31 0 0 1 .3 .2"/>
<path d="M144.9 150.1l.2-.1 .3 .1v.8h-.5v-.7zM145.4 150.5h1.5M145.9 150.5h-.5M146.4 150.5h.5M146.9 150.5a.3 .3 0 0 1 .2-.2 .3 .3 0 0 1 .3 .2M146.9 150.1l.2-.1 .3 .1v.8h-.5v-.7zM147.4 150.5h1.5M147.9 150.5h-.5M148.4 150.5h.5M148.9 150.5a.31 .31 0 0 1 .2-.2 .31 .31 0 0 1 .3 .2M148.9 150.1l.2-.1 .3 .1v.8h-.5v-.7zM149.4 150.5h.5"/>
<path d="M150.1 146.1h.7M150.1 148.6h-128v1.9M151.5 150.5v2.7a1.29 1.29 0 0 0 1.7 1 1.01 1.01 0 0 0 1.1-1v-2.7M158.5 150.5v1M158.5 151.5v2.7h.6v-2.7M158.5 150.5h.1M158.5 150.5h.6M158.5 151.5h.6M158.5 153.5h.6M159.1 150.5v1M159.1 150.5h.1M190.3 152.2h23.3"/>
<path d="M82 175.6h8.2M185.8 177.7h15.3"/>
</g>
<path d="M211.1 174.7v38.1M211.1 193.9h63.9M211.1 208h63.9M211.1 200.6h63.9M253.3 208v4.8" fill="none" stroke="#c0c0c0" stroke-width=".18"/>
<path d="M2.6 10.6h31.9" fill="none" stroke="#c0c0c0" stroke-width=".25"/>
<path d="M2.6 2.4h272.4v210.4h-272.4zM34.5 2.4v8.2M2.6 89.5h272.4M275 174.7h-101.1v38.1" fill="none" stroke="#c0c0c0" stroke-width=".35"/>
<g fill="none" stroke="#f0f" stroke-width=".18">
<path d="M58.7 9.7l1.6-.4v.7zM58.7 8.6v12.6M58.7 9.7h10.3M105.8 9.7h10.4M114.6 9.3l1.6 .4-1.6 .3zM116.2 8.6v12.6M171.7 16h3.8M174 15.6l1.5 .4-1.5 .3zM175.5 14.9v13.7M176.9 16l1.6-.4v.7zM176.9 14.9v13.7M176.9 16h4.7"/>
<path d="M193.6 14h-.6v3.9h.6M204.1 14h.6v3.9h-.6M61.7 52.6l1.6-.4v.8zM61.7 46.5v7.1M61.7 52.6h9M104.1 52.6h9M111.6 52.2l1.5 .4-1.5 .4zM113.1 46.5v7.1M10.6 95.9l1.6-.4v.8zM10.6 94.9v8.7M10.6 95.9h69.9M91.8 95.9h69.8"/>
<path d="M160.1 95.5l1.5 .4-1.5 .4zM161.6 94.9v8.7M200.5 139.7v4.6M202.1 139.7v4.6M202.5 139.3h18M211 135.6h9.5M219.1 134h.8l-.4 1.6zM219.5 139.3l.4 1.6h-.8zM219.5 135.9h-.6v3.2h.6M219.5 131.8v3.8M219.5 139.3v3.8M224.7 135.9h.6v3.2h-.6"/>
<path d="M9.4 158.2h3.8M11.6 157.8l1.6 .4-1.6 .4zM13.2 155.2v4M13.5 155.4v8.7M13.8 158.2l1.6-.4v.8zM13.8 155.2v4M13.8 158.2h7.2M27.9 156.6h-.6v3.2h.6M33.2 156.6h.6v3.2h-.6M158.8 155.4v8.7M182.1 141.7h-.6v3.2h.6M187.3 141.7h.6v3.2h-.6"/>
<path d="M194.1 143.3h6.4M198.9 142.9l1.6 .4-1.6 .4zM202.1 143.3l1.5-.4v.8zM202.1 143.3h3.8M13.5 163.1l1.6-.4v.8zM13.5 163.1h58.7M100.1 163.1h58.7M157.2 162.7l1.6 .4-1.6 .4z"/>
<circle cx="170.6" cy="158.7" r=".26"/>
</g>
<path d="M98.7 18.2h3.8M98.7 18.2l1.6-.4v.8zM98.7 48.2h3.8M98.7 48.2l1.6-.4v.8zM13.6 100.7h3.8M15.8 100.3l1.6 .4-1.6 .4zM13.6 125.3h3.8M15.8 124.9l1.6 .4-1.6 .4z" fill="none" stroke="#000" stroke-width=".25"/>
<path d="M155.4 159.9l1.7 .2 1.7 .1M157.1 160l1.7 .2M157.1 159.8l1.7 .4-1.7 .3zM161.4 159.8l-1.6 .4M166.4 159.4h-2.2a19.4 19.4 0 0 1-4.4 .8M158.8 160.2l-1.7 .1M159.8 160.2l1.6-.5 .1 .7zM159.8 160.2h1.7" fill="none" stroke="#808080" stroke-width=".18"/>
<path d="M13.6 100.7v24.6" fill="none" stroke="#000" stroke-width=".25" stroke-dasharray="6.3 1.3 1.3 1.3 1.3 1.3" stroke-dashoffset="3.5" stroke-linecap="butt"/>
<path d="M102.5 18.2v30" fill="none" stroke="#000" stroke-width=".25" stroke-dasharray="6.3 1.3 1.3 1.3 1.3 1.3" stroke-dashoffset=".9" stroke-linecap="butt"/>
<path d="M158.8 140.7l1 20.4M158.8 161.2v-20.5" fill="none" stroke="#808080" stroke-width=".18" stroke-dasharray="15.2 1.3 1.3 1.3" stroke-dashoffset="6.9" stroke-linecap="butt"/>
<path d="M87.4 41.7v-21.3" fill="none" stroke="#c0c0c0" stroke-width=".18" stroke-dasharray="15.2 1.3 1.3 1.3" stroke-dashoffset="6.5" stroke-linecap="butt"/>
<path d="M61.7 45.5v-2.6M113.1 45.5l.1-2.6" fill="none" stroke="#c0c0c0" stroke-width=".18" stroke-dasharray="15.2 1.3 1.3 1.3" stroke-linecap="butt"/>
<g fill="#000">
<path d="M15.8 100.3l1.6 .4-1.6 .4zM15.8 124.9l1.6 .4-1.6 .4zM98.7 18.2l1.6-.4v.8zM98.7 48.2l1.6-.4v.8z"/>
<path d="M162.2 106l.7 .4-1.3 1.1zM99.2 150.9l.8 1.4-.7 .2zM203.6 118.2l.8-.2v1.6zM117 25.3l.6 .6-1.4 .8zM177.7 32.2h1.7l-.2 .7z"/>
</g>
<g fill="#f0f">
<path d="M10.6 95.9l1.6-.4v.8zM160.1 95.5l1.5 .4-1.5 .4zM157.2 162.7l1.6 .4-1.6 .4zM13.5 163.1l1.6-.4v.8zM11.6 157.8l1.6 .4-1.6 .4zM13.8 158.2l1.6-.4v.8zM219.1 134h.8l-.4 1.6zM219.5 139.3l.4 1.6h-.8zM198.9 142.9l1.6 .4-1.6 .4zM202.1 143.3l1.5-.4v.8zM58.7 9.7l1.6-.4v.7zM114.6 9.3l1.6 .4-1.6 .3zM174 15.6l1.5 .4-1.5 .3zM176.9 16l1.6-.4v.7z"/>
<path d="M111.6 52.2l1.5 .4-1.5 .4zM61.7 52.6l1.6-.4v.8z"/>
</g>
<text font-size="4.2" x="3.9" y="8.4">REVISION BZ</text>
<text font-size="3.9" x="214.3" y="206.6">HSEC8-1XXX-XX-XX-DV-X-XX-X-XX</text>
<g font-size="3.4">
<text x="163.8" y="50.7">SECTION &quot;G&quot;-&quot;G&quot;</text>
<text x="136.6" y="64.9">FIG 7</text>
<text x="190.3" y="151.8">SECTION &quot;L&quot;-&quot;L&quot;</text>
<text x="82" y="175.2">FIG 8</text>
</g>
<text font-size="3" x="218.9" y="211.4">BRATCHER 01/24/03</text>
<text font-size="2.8" x="215.7" y="199.4">0.8mm HIGH SPEED EDGE CARD ASSEMBLY</text>
<g font-size="2.7" fill="#f0f">
<text x="69.5" y="9.1">(No OF POS x 0.800 [.0315])</text>
<text x="75.6" y="12.3">+ 7.000 [.2756] REF</text>
<text x="182" y="16.6">0.56</text>
<text x="193.6" y="16.6">.022</text>
<text x="71.1" y="52">(No OF POS X 0.80[.032])</text>
<text x="78.2" y="55.2">+ 4.60[.18] REF</text>
<text x="82.1" y="96.9">&quot;J&quot; REF</text>
<text x="213" y="138.5">1.48</text>
<text x="219.5" y="138.5">.058</text>
<text x="175.6" y="144.3">0.64</text>
<text x="182.1" y="144.3">.025</text>
<text x="189.3" y="144.3">REF</text>
<text x="21.4" y="159.2">0.25</text>
<text x="27.9" y="159.2">.010</text>
<text x="35.2" y="159.2">REF (TYP)</text>
<text x="168.3" y="160.5">2</text>
<text x="171.8" y="160.5">MAX SWAY</text>
<text x="74.2" y="165.7">(SEE TABLE 4, SHT 5)</text>
<text x="84.7" y="162.5">&quot;F&quot;</text>
<text x="164.8" y="163.2">(EITHER DIRECTION)</text>
</g>
<g font-size="2.7">
<text x="87" y="16.7">C</text>
<text x="88" y="17.5">L</text>
<text x="95.1" y="18.7">&quot;G&quot;</text>
<text x="127.5" y="18.9">HSEC8-XX-01-DV-A-PE</text>
<text x="191.8" y="36.2">C-188-01-X</text>
<text x="95.1" y="48.7">&quot;G&quot;</text>
<text x="118.5" y="70.3">HSEC8-120-01-XX-DV-A-PE SHOWN</text>
<text x="121.4" y="67.7">**-PE: PASS THROUGH OPTION</text>
<text x="108" y="75.7">(DIFFERENT AS SHOWN, OTHERWISE SAME AS FIG 1)</text>
<text x="111.6" y="73">AVAILABLE IN -10, *-13 &amp; -20 POSITIONS ONLY</text>
<text x="109.7" y="81">** = AVAILABLE ONLY WITH -01 CARD THICKNESS</text>
<text x="112.2" y="78.3">(SOME FEATURES NOT SHOWN FOR CLARITY)</text>
<text x="124.6" y="83.7">*-13 IS A ONE BANK PART</text>
<text x="17.5" y="101.1">&quot;L&quot;</text>
<text x="169.1" y="102">RHSEC8-XXX-XX-DV-A-WT</text>
<text x="185.7" y="112.6">WT-25-02-T</text>
<text x="17.5" y="125.8">&quot;L&quot;</text>
<text x="104.2" y="158.7">C-188-02-X</text>
<text x="71.2" y="178.1">-WT: WELD TAB OPTION</text>
<text x="63.6" y="180.7">HSEC8-160-01-XX-DV-A-WT SHOWN</text>
<text x="67.7" y="183.4">AVAILABLE IN ALL POSITIONS</text>
<text x="53.4" y="188.7">(DIFFERENT AS SHOWN, OTHERWISE SAME AS FIG 2)</text>
<text x="57.6" y="191.4">(SOME FEATURES NOT SHOWN FOR CLARITY)</text>
<text x="71" y="186.1">(-A OPTION REQUIRED)</text>
<text x="212.4" y="211.5">BY:</text>
<text x="255" y="211.4">SHEET 7 OF 8</text>
</g>
<g font-size="2" fill="#f0f">
<text x="187.2" y="15.5">+0.09</text>
<text x="187.5" y="17.5">-0.30</text>
<text x="198.9" y="15.5">+.004</text>
<text x="199.2" y="17.5">-.012</text>
</g>
<g font-size="2">
<text x="206.9" y="15.9">C</text>
<text x="225.1" y="134.2">C</text>
<text x="79.7" y="159">C</text>
<text x="221.5" y="188.7">520 PARK EAST BLVD, NEW ALBANY, IN 47150</text>
<text x="221.5" y="190.8">PHONE: 812-944-6733</text>
<text x="246.1" y="190.8">FAX: 812-948-5047</text>
<text x="221.5" y="193">e-Mail</text>
<text x="229.3" y="193">info@SAMTEC.com</text>
<text x="252.2" y="193">code 55322</text>
</g>
<g font-size="1.8">
<text x="212.3" y="196.4">DESCRIPTION:</text>
<text x="212.4" y="202.9">DWG. NO.</text>
</g>
<g font-size="1.7">
<text x="177.8" y="177.9">*</text>
<text x="185.8" y="177.5">PROPRIETARY NOTE</text>
<text x="208" y="177.9">*</text>
<text x="181.7" y="198.3">DO NOT SCALE DRAWING</text>
<text x="186.2" y="204.3">SHEET SCALE: 2.5:1</text>
<text x="17.9" y="211.5">c:\enterprisevault\DWG\MISC\MKTG\HSEC8-1XXX-XX-XX-DV-X-XX-X-XX-MKT.SLDDRW</text>
</g>
<g font-size="1.4" fill="#1f497d">
<text x="177.1" y="179.5">THIS DOCUMENT CONTAINS CONFIDENTIAL AND</text>
<text x="177.1" y="181.3">PROPRIETARY INFORMATION AND ALL DESIGN,</text>
<text x="177.1" y="183.1">MANUFACTURING, REPRODUCTION, USE, PATENT RIGHTS</text>
<text x="177.1" y="184.9">AND SALES RIGHTS ARE EXPRESSLY RESERVED BY SAMTEC,</text>
<text x="177.1" y="186.7">INC. THIS DOCUMENT SHALL NOT BE DISCLOSED, IN WHOLE</text>
<text x="177.1" y="188.5">OR PART, TO ANY UNAUTHORIZED PERSON OR ENTITY NOR</text>
<text x="177.1" y="190.3">REPRODUCED, TRANSFERRED OR INCORPORATED IN ANY</text>
<text x="177.1" y="192.1">OTHER PROJECT IN ANY MANNER WITHOUT THE EXPRESS</text>
<text x="177.1" y="193.9">WRITTEN CONSENT OF SAMTEC, INC.</text>
</g>
</svg>
